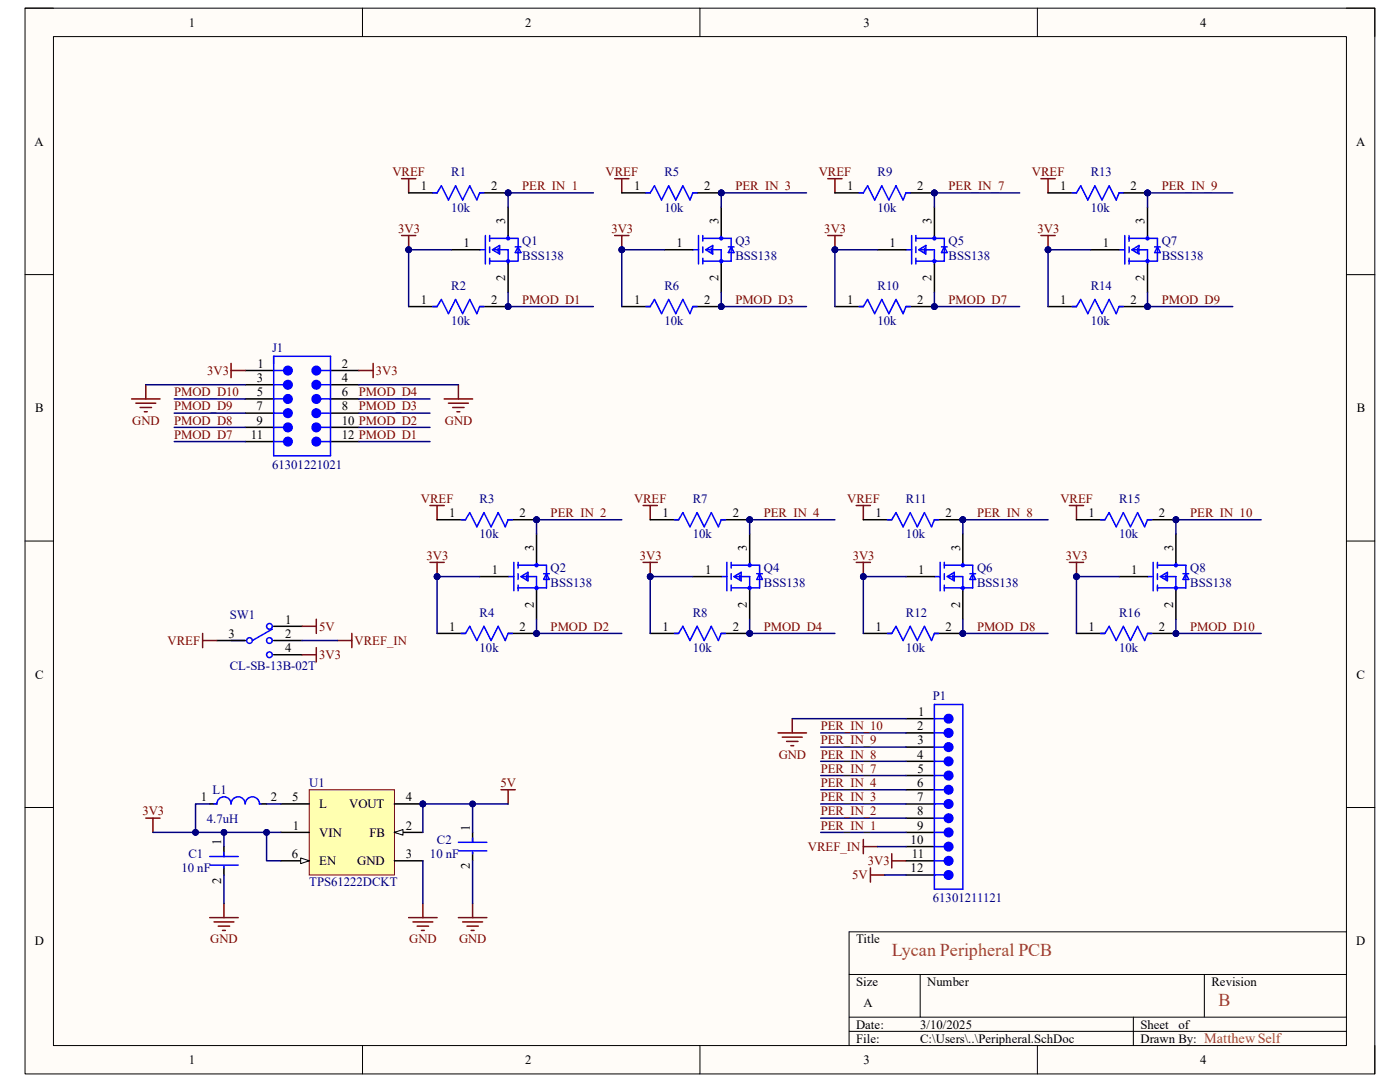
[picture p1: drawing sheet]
<svg xmlns="http://www.w3.org/2000/svg" width="279mm" height="216mm" viewBox="0 0 279 216" stroke-linecap="round" stroke-linejoin="round" font-family="sans-serif">
<path d="M5 1.6h269.4v212.7h-269.4z" fill-rule="evenodd" fill="#fffcf8"/>
<path d="M5 1.6h269.4v212.7h-269.4z" fill="none" stroke="#000" stroke-width=".2"/>
<path d="M10.7 7.3h258v201.3h-258z" fill-rule="evenodd" fill="#fffcf8"/>
<g fill="none" stroke="#000" stroke-width=".2">
<path d="M5 1.6h5.7M10.7 7.3h258v201.3h-258zM72.3 1.6v5.7M139.7 1.6v5.7M207 1.6v5.7M268.7 1.6h5.7v5.7M5 54.8h5.7M268.7 54.8h5.7M5 108h5.7M268.7 108h5.7M5 161.1h5.7M268.7 161.1h5.7"/>
<path d="M169.5 194.4h99.2M183.6 194.4v8.6M240.3 194.4v8.6M268.7 185.9h-99.2v22.7M72.3 208.6v5.7M139.7 208.6v5.7M169.5 203h99.2M169.5 205.8h99.2M207 208.6v5.7M226.2 203v5.6M274.4 208.6v5.7"/>
</g>
<g fill="none" stroke="#00f" stroke-width=".3">
<path d="M95.7 49.8h1.2M96.9 47v5.7M97.7 47v1.1M97.7 49.3v1.1M97.7 51.5v1.2M97.7 47.6h5.7v4.5h-5.7M98.3 49.8l1.4-.8v1.7zM98.6 49.8h2.8v2.9M99.4 49.5v.9M101.4 47v.6M102.8 49.3h1.2M103.4 49.3l.6 1.1h-1.2z"/>
<circle cx="101.4" cy="52.1" r=".28"/>
<circle cx="101.4" cy="47.6" r=".28"/>
</g>
<path d="M90.1 49.8h5.6M101.4 41.3v5.7M101.4 52.7v5.6" fill="none" stroke="#000" stroke-width=".3"/>
<path d="M80.1 47h2.9M81.6 47v2.8" fill="none" stroke="#800000" stroke-width=".3"/>
<circle cx="81.6" cy="49.8" r=".57" fill="#000080"/>
<circle cx="81.6" cy="49.8" r=".57" fill="none" stroke="#000080" stroke-width=".2"/>
<path d="M80.1 35.7h2.9M81.6 35.7v2.8M122.7 47h2.8M124.1 47v2.8" fill="none" stroke="#800000" stroke-width=".3"/>
<g fill="none" stroke="#00f" stroke-width=".3">
<path d="M138.3 49.8h1.1M139.4 47v5.7M140.3 47v1.1M140.3 49.3v1.1M140.3 51.5v1.2M140.3 47.6h5.6v4.5h-5.6M140.8 49.8l1.4-.8v1.7zM141.1 49.8h2.8v2.9M142 49.5v.9M143.9 47v.6M145.4 49.3h1.1M145.9 49.3l.6 1.1h-1.1z"/>
<circle cx="143.9" cy="47.6" r=".28"/>
<circle cx="143.9" cy="52.1" r=".28"/>
</g>
<path d="M132.6 49.8h5.7M143.9 41.3v5.7M143.9 52.7v5.6" fill="none" stroke="#000" stroke-width=".3"/>
<circle cx="124.1" cy="49.8" r=".57" fill="#000080"/>
<circle cx="124.1" cy="49.8" r=".57" fill="none" stroke="#000080" stroke-width=".2"/>
<path d="M122.7 35.7h2.8M124.1 35.7v2.8M165.2 47h2.8M166.6 47v2.8" fill="none" stroke="#800000" stroke-width=".3"/>
<g fill="none" stroke="#00f" stroke-width=".3">
<path d="M180.8 49.8h1.1M181.9 47v5.7M182.8 47v1.1M182.8 49.3v1.1M182.8 51.5v1.2M182.8 47.6h5.7v4.5h-5.7M183.4 49.8l1.4-.8v1.7zM183.6 49.8h2.9v2.9M184.5 49.6v.8M186.5 47v.6M187.9 49.3h1.1M188.5 49.3l.5 1.1h-1.1z"/>
<circle cx="186.5" cy="52.1" r=".28"/>
<circle cx="186.5" cy="47.6" r=".28"/>
</g>
<path d="M175.1 49.8h5.7M186.5 41.3v5.7M186.5 52.7v5.6" fill="none" stroke="#000" stroke-width=".3"/>
<circle cx="166.6" cy="49.8" r=".57" fill="#000080"/>
<circle cx="166.6" cy="49.8" r=".57" fill="none" stroke="#000080" stroke-width=".2"/>
<path d="M165.2 35.7h2.8M166.6 35.7v2.8M207.7 47h2.9M209.2 47v2.8" fill="none" stroke="#800000" stroke-width=".3"/>
<g fill="none" stroke="#00f" stroke-width=".3">
<path d="M223.3 49.8h1.2M224.5 47v5.7M225.3 47v1.1M225.3 49.3v1.1M225.3 51.5v1.2M225.3 47.6h5.7v4.5h-5.7M225.9 49.8l1.4-.8v1.7zM226.2 49.8h2.8v2.9M227 49.6v.8M229 47v.6M230.4 49.3h1.2M231 49.3l.6 1.1h-1.2z"/>
<circle cx="229" cy="52.1" r=".28"/>
<circle cx="229" cy="47.6" r=".28"/>
</g>
<path d="M217.7 49.8h5.6M229 41.3v5.7M229 52.7v5.6" fill="none" stroke="#000" stroke-width=".3"/>
<circle cx="209.2" cy="49.8" r=".57" fill="#000080"/>
<circle cx="209.2" cy="49.8" r=".57" fill="none" stroke="#000080" stroke-width=".2"/>
<path d="M207.7 35.7h2.9M209.2 35.7v2.8M85.8 112.2h2.8M87.2 112.2v2.9" fill="none" stroke="#800000" stroke-width=".3"/>
<g fill="none" stroke="#00f" stroke-width=".3">
<path d="M101.4 115.1h1.1M102.5 112.2v5.7M103.4 112.2v1.1M103.4 114.5v1.1M103.4 116.8v1.1M103.4 112.8h5.7v4.5h-5.7M104 115.1l1.4-.9v1.7zM104.2 115.1h2.9v2.8M105.1 114.8v.8M107.1 112.2v.6M108.5 114.5h1.1M109.1 114.5l.5 1.1h-1.1z"/>
<circle cx="107.1" cy="117.3" r=".28"/>
<circle cx="107.1" cy="112.8" r=".28"/>
</g>
<path d="M95.7 115.1h5.7M107.1 106.5v5.7M107.1 117.9v5.7" fill="none" stroke="#000" stroke-width=".3"/>
<circle cx="87.2" cy="115.1" r=".57" fill="#000080"/>
<circle cx="87.2" cy="115.1" r=".57" fill="none" stroke="#000080" stroke-width=".2"/>
<path d="M85.8 100.9h2.8M87.2 100.9v2.8M128.3 112.2h2.9M129.8 112.2v2.9" fill="none" stroke="#800000" stroke-width=".3"/>
<g fill="none" stroke="#00f" stroke-width=".3">
<path d="M143.9 115.1h1.2M145.1 112.2v5.7M145.9 112.2v1.1M145.9 114.5v1.1M145.9 116.8v1.1M145.9 112.8h5.7v4.5h-5.7M146.5 115.1l1.4-.9v1.7zM146.8 115.1h2.8v2.8M147.6 114.8v.8M149.6 112.2v.6M151 114.5h1.2M151.6 114.5l.6 1.1h-1.2z"/>
<circle cx="149.6" cy="112.8" r=".28"/>
<circle cx="149.6" cy="117.3" r=".28"/>
</g>
<path d="M138.3 115.1h5.6M149.6 106.5v5.7M149.6 117.9v5.7" fill="none" stroke="#000" stroke-width=".3"/>
<circle cx="129.8" cy="115.1" r=".57" fill="#000080"/>
<circle cx="129.8" cy="115.1" r=".57" fill="none" stroke="#000080" stroke-width=".2"/>
<path d="M128.3 100.9h2.9M129.8 100.9v2.8M170.9 112.2h2.8M172.3 112.2v2.9" fill="none" stroke="#800000" stroke-width=".3"/>
<g fill="none" stroke="#00f" stroke-width=".3">
<path d="M186.5 115.1h1.1M187.6 112.2v5.7M188.5 112.2v1.1M188.5 114.5v1.1M188.5 116.8v1.1M188.5 112.8h5.6v4.5h-5.6M189 115.1l1.4-.9v1.7zM189.3 115.1h2.9v2.8M190.2 114.8v.8M192.2 112.2v.6M193.6 114.5h1.1M194.1 114.5l.6 1.1h-1.1z"/>
<circle cx="192.1" cy="117.3" r=".28"/>
<circle cx="192.1" cy="112.8" r=".28"/>
</g>
<path d="M180.8 115.1h5.7M192.2 106.5v5.7M192.2 117.9v5.7" fill="none" stroke="#000" stroke-width=".3"/>
<circle cx="172.3" cy="115.1" r=".57" fill="#000080"/>
<circle cx="172.3" cy="115.1" r=".57" fill="none" stroke="#000080" stroke-width=".2"/>
<path d="M170.9 100.9h2.8M172.3 100.9v2.8M213.4 112.2h2.8M214.8 112.2v2.9" fill="none" stroke="#800000" stroke-width=".3"/>
<g fill="none" stroke="#00f" stroke-width=".3">
<path d="M229 115.1h1.1M230.1 112.2v5.7M231 112.2v1.1M231 114.5v1.1M231 116.8v1.1M231 112.8h5.7v4.5h-5.7M231.6 115.1l1.4-.9v1.7zM231.8 115.1h2.9v2.8M232.7 114.8v.8M234.7 112.2v.6M236.1 114.5h1.1M236.7 114.5l.5 1.1h-1.1z"/>
<circle cx="234.7" cy="112.8" r=".28"/>
<circle cx="234.7" cy="117.3" r=".28"/>
</g>
<path d="M223.3 115.1h5.7M234.7 106.5v5.7M234.7 117.9v5.7" fill="none" stroke="#000" stroke-width=".3"/>
<circle cx="214.8" cy="115.1" r=".57" fill="#000080"/>
<circle cx="214.8" cy="115.1" r=".57" fill="none" stroke="#000080" stroke-width=".2"/>
<g fill="none" stroke="#800000" stroke-width=".3">
<path d="M213.4 100.9h2.8M214.8 100.9v2.8M41.9 183.1h5.6M42.7 184h4M43.6 184.8h2.2M44.4 185.7h.6M44.7 180.3v2.8M81.6 183.1h5.6M82.4 184h4M83.3 184.8h2.2M84.1 185.7h.6M84.4 180.3v2.8"/>
<path d="M91.5 183.1h5.7M92.3 184h4M93.2 184.8h2.3M94 185.7h.6M94.3 180.3v2.8"/>
</g>
<circle cx="84.4" cy="160.4" r=".57" fill="#000080"/>
<circle cx="84.4" cy="160.4" r=".57" fill="none" stroke="#000080" stroke-width=".2"/>
<path d="M61.7 157.6h17v17h-17z" fill-rule="evenodd" fill="#ffffb0"/>
<path d="M61.7 157.6h17v17h-17z" fill="none" stroke="#800000" stroke-width=".2"/>
<path d="M56 166.1h5.7M78.7 166.1h5.7" fill="none" stroke="#000" stroke-width=".3"/>
<path d="M78.7 166.1l1.7-.6v1.2z" fill="#f8fcff"/>
<path d="M78.7 166.1l1.7-.6v1.2z" fill="none" stroke="#000" stroke-width=".2"/>
<path d="M78.7 171.8h5.7M78.7 160.4h5.7" fill="none" stroke="#000" stroke-width=".3"/>
<circle cx="84.4" cy="160.4" r=".57" fill="#000080"/>
<circle cx="84.4" cy="160.4" r=".57" fill="none" stroke="#000080" stroke-width=".2"/>
<path d="M56 160.4h5.7M56 171.8h5.7" fill="none" stroke="#000" stroke-width=".3"/>
<path d="M60 171.2l1.7 .6-1.7 .5z" fill="#f8fcff"/>
<path d="M60 171.2l1.7 .6-1.7 .5z" fill="none" stroke="#000" stroke-width=".2"/>
<path d="M100 157.6h2.8M101.4 157.6v2.8M29.1 163.3h2.8M30.5 163.3v2.8" fill="none" stroke="#800000" stroke-width=".3"/>
<path d="M180.8 146.2h5.7M180.8 143.4h5.7" fill="none" stroke="#000" stroke-width=".3"/>
<path d="M186.5 146.2h2" fill="none" stroke="#00f" stroke-width=".3"/>
<circle cx="189.3" cy="146.2" r=".85" fill="#00f"/>
<g fill="none" stroke="#00f" stroke-width=".3">
<path d="M186.5 143.4h2M186.5 149.1h2"/>
<circle cx="189.3" cy="146.2" r=".85"/>
</g>
<path d="M180.8 149.1h5.7" fill="none" stroke="#000" stroke-width=".3"/>
<circle cx="189.3" cy="149.1" r=".85" fill="#00f"/>
<g fill="none" stroke="#00f" stroke-width=".3">
<path d="M186.5 151.9h2"/>
<circle cx="189.3" cy="149.1" r=".85"/>
</g>
<path d="M180.8 151.9h5.7" fill="none" stroke="#000" stroke-width=".3"/>
<circle cx="189.3" cy="151.9" r=".85" fill="#00f"/>
<g fill="none" stroke="#00f" stroke-width=".3">
<path d="M186.5 154.7h2"/>
<circle cx="189.3" cy="151.9" r=".85"/>
</g>
<path d="M180.8 154.7h5.7" fill="none" stroke="#000" stroke-width=".3"/>
<circle cx="189.3" cy="154.8" r=".85" fill="#00f"/>
<g fill="none" stroke="#00f" stroke-width=".3">
<path d="M186.5 157.6h2"/>
<circle cx="189.3" cy="154.8" r=".85"/>
</g>
<path d="M180.8 157.6h5.7" fill="none" stroke="#000" stroke-width=".3"/>
<circle cx="189.3" cy="157.6" r=".85" fill="#00f"/>
<g fill="none" stroke="#00f" stroke-width=".3">
<path d="M186.5 160.4h2"/>
<circle cx="189.3" cy="157.6" r=".85"/>
</g>
<path d="M180.8 160.4h5.7" fill="none" stroke="#000" stroke-width=".3"/>
<circle cx="189.3" cy="160.4" r=".85" fill="#00f"/>
<g fill="none" stroke="#00f" stroke-width=".3">
<path d="M186.5 163.3h2"/>
<circle cx="189.3" cy="160.4" r=".85"/>
</g>
<path d="M180.8 163.3h5.7" fill="none" stroke="#000" stroke-width=".3"/>
<circle cx="189.3" cy="163.3" r=".85" fill="#00f"/>
<g fill="none" stroke="#00f" stroke-width=".3">
<path d="M186.5 166.1h2"/>
<circle cx="189.3" cy="163.3" r=".85"/>
</g>
<path d="M180.8 166.1h5.7" fill="none" stroke="#000" stroke-width=".3"/>
<circle cx="189.3" cy="166.1" r=".85" fill="#00f"/>
<g fill="none" stroke="#00f" stroke-width=".3">
<path d="M186.5 168.9h2"/>
<circle cx="189.3" cy="166.1" r=".85"/>
</g>
<path d="M180.8 168.9h5.7" fill="none" stroke="#000" stroke-width=".3"/>
<circle cx="189.3" cy="168.9" r=".85" fill="#00f"/>
<g fill="none" stroke="#00f" stroke-width=".3">
<path d="M186.5 171.8h2"/>
<circle cx="189.3" cy="168.9" r=".85"/>
</g>
<path d="M180.8 171.8h5.7" fill="none" stroke="#000" stroke-width=".3"/>
<circle cx="189.3" cy="171.8" r=".85" fill="#00f"/>
<g fill="none" stroke="#00f" stroke-width=".3">
<path d="M186.5 174.6h2"/>
<circle cx="189.3" cy="171.8" r=".85"/>
</g>
<path d="M180.8 174.6h5.7" fill="none" stroke="#000" stroke-width=".3"/>
<circle cx="189.3" cy="174.6" r=".85" fill="#00f"/>
<g fill="none" stroke="#00f" stroke-width=".3">
<path d="M186.5 140.6h5.7v36.8h-5.7z"/>
<circle cx="189.3" cy="174.6" r=".85"/>
</g>
<circle cx="189.3" cy="143.4" r=".85" fill="#00f"/>
<g fill="none" stroke="#00f" stroke-width=".3">
<path d="M54.6 76.8h2"/>
<circle cx="189.3" cy="143.4" r=".85"/>
</g>
<path d="M155.3 146.2h5.7M156.1 147.1h4M157 147.9h2.3M157.8 148.8h.6M158.1 143.4v2.8" fill="none" stroke="#800000" stroke-width=".3"/>
<path d="M48.9 76.8h5.7M48.9 73.9h5.7" fill="none" stroke="#000" stroke-width=".3"/>
<circle cx="57.5" cy="76.8" r=".85" fill="#00f"/>
<g fill="none" stroke="#00f" stroke-width=".3">
<path d="M54.6 73.9h2M64 76.8h2"/>
<circle cx="57.5" cy="76.8" r=".85"/>
</g>
<path d="M66 76.8h5.6M66 73.9h5.6" fill="none" stroke="#000" stroke-width=".3"/>
<circle cx="63.1" cy="76.8" r=".85" fill="#00f"/>
<g fill="none" stroke="#00f" stroke-width=".3">
<path d="M64 73.9h2"/>
<circle cx="63.1" cy="76.8" r=".85"/>
</g>
<circle cx="63.1" cy="73.9" r=".85" fill="#00f"/>
<g fill="none" stroke="#00f" stroke-width=".3">
<path d="M54.6 79.6h2"/>
<circle cx="63.1" cy="73.9" r=".85"/>
</g>
<path d="M48.9 79.6h5.7M66 79.6h5.6" fill="none" stroke="#000" stroke-width=".3"/>
<circle cx="57.5" cy="79.6" r=".85" fill="#00f"/>
<g fill="none" stroke="#00f" stroke-width=".3">
<path d="M64 79.6h2"/>
<circle cx="57.5" cy="79.6" r=".85"/>
</g>
<circle cx="63.1" cy="79.6" r=".85" fill="#00f"/>
<g fill="none" stroke="#00f" stroke-width=".3">
<path d="M54.6 82.4h2"/>
<circle cx="63.1" cy="79.6" r=".85"/>
</g>
<path d="M48.9 82.4h5.7M66 82.4h5.6" fill="none" stroke="#000" stroke-width=".3"/>
<circle cx="57.5" cy="82.4" r=".85" fill="#00f"/>
<g fill="none" stroke="#00f" stroke-width=".3">
<path d="M64 82.4h2"/>
<circle cx="57.5" cy="82.4" r=".85"/>
</g>
<circle cx="63.1" cy="82.4" r=".85" fill="#00f"/>
<g fill="none" stroke="#00f" stroke-width=".3">
<path d="M54.6 85.3h2"/>
<circle cx="63.1" cy="82.4" r=".85"/>
</g>
<path d="M48.9 85.3h5.7M66 85.3h5.6" fill="none" stroke="#000" stroke-width=".3"/>
<circle cx="57.5" cy="85.3" r=".85" fill="#00f"/>
<g fill="none" stroke="#00f" stroke-width=".3">
<path d="M64 85.3h2"/>
<circle cx="57.5" cy="85.3" r=".85"/>
</g>
<circle cx="63.1" cy="85.3" r=".85" fill="#00f"/>
<g fill="none" stroke="#00f" stroke-width=".3">
<path d="M54.6 88.1h2"/>
<circle cx="63.1" cy="85.3" r=".85"/>
</g>
<path d="M48.9 88.1h5.7M66 88.1h5.6" fill="none" stroke="#000" stroke-width=".3"/>
<circle cx="57.5" cy="88.1" r=".85" fill="#00f"/>
<g fill="none" stroke="#00f" stroke-width=".3">
<path d="M64 88.1h2"/>
<circle cx="57.5" cy="88.1" r=".85"/>
</g>
<circle cx="63.1" cy="88.1" r=".85" fill="#00f"/>
<g fill="none" stroke="#00f" stroke-width=".3">
<path d="M54.6 71.1h11.4v19.8h-11.4z"/>
<circle cx="63.1" cy="88.1" r=".85"/>
</g>
<circle cx="57.5" cy="73.9" r=".85" fill="#00f"/>
<g fill="none" stroke="#00f" stroke-width=".3">
<path d="M46.1 127.8h2.8M54.3 125.5l-3.9 2.3M41.9 170.9h5.6M41.9 172.6h5.6M42.7 160.4h.6a1.42 1.42 0 0 1 1.4-1.4 1.42 1.42 0 0 1 1.4 1.4 1.42 1.42 0 0 1 1.4-1.4 1.42 1.42 0 0 1 1.4 1.4 1.42 1.42 0 0 1 1.5-1.4 1.42 1.42 0 0 1 1.4 1.4h.3M44.7 170.1v.8M44.7 172.9v.3M91.5 168.1h5.6M91.5 169.8h5.6M94.3 167.2v.9M94.3 170.1v.2"/>
<circle cx="57.5" cy="73.9" r=".85"/>
<circle cx="49.8" cy="127.8" r=".57"/>
<circle cx="53.8" cy="130.6" r=".57"/>
<circle cx="53.8" cy="125" r=".57"/>
<circle cx="53.8" cy="127.8" r=".57"/>
</g>
<g fill="none" stroke="#800000" stroke-width=".3">
<path d="M26.3 79.6h5.6M29.1 76.8v2.8M46.1 72.5v2.9M46.1 73.9h2.8M71.6 73.9h2.9M74.5 72.5v2.9M88.6 79.6h5.7M91.5 76.8v2.8M27.1 80.5h4M28 81.3h2.2M28.8 82.2h.6M89.5 80.5h4"/>
<path d="M90.3 81.3h2.3M91.2 82.2h.6M40.4 126.4v2.8M40.4 127.8h2.9M60.3 125h2.8M60.3 130.6h2.8M63.1 123.6v2.8M63.1 129.2v2.9M67.4 127.8h2.8M70.2 126.4v2.8"/>
</g>
<path d="M43.3 127.8h5.6M54.6 125h5.7M54.6 130.6h5.7M54.6 127.8h5.7M41.9 160.4h1.4M44.7 168.9v2M44.7 172.9v1.7M51.8 160.4h1.4M94.3 166.1v2M94.3 170.1v1.7" fill="none" stroke="#000" stroke-width=".3"/>
<circle cx="101.4" cy="38.5" r=".57" fill="#000080"/>
<circle cx="101.4" cy="38.5" r=".57" fill="none" stroke="#000080" stroke-width=".2"/>
<path d="M81.6 38.5h5.6M95.7 38.5h5.7" fill="none" stroke="#000" stroke-width=".3"/>
<circle cx="101.4" cy="38.5" r=".57" fill="#000080"/>
<circle cx="101.4" cy="38.5" r=".57" fill="none" stroke="#000080" stroke-width=".2"/>
<path d="M86.4 38.5h.8l.9-1.4 1.4 2.8 1.4-2.8 1.4 2.8 1.4-2.8 1.5 2.8 .5-1.4h.9" fill="none" stroke="#00f" stroke-width=".3"/>
<circle cx="143.9" cy="38.5" r=".57" fill="#000080"/>
<circle cx="143.9" cy="38.5" r=".57" fill="none" stroke="#000080" stroke-width=".2"/>
<path d="M124.1 38.5h5.7M138.3 38.5h5.6" fill="none" stroke="#000" stroke-width=".3"/>
<circle cx="143.9" cy="38.5" r=".57" fill="#000080"/>
<circle cx="143.9" cy="38.5" r=".57" fill="none" stroke="#000080" stroke-width=".2"/>
<path d="M128.9 38.5h.9l.8-1.4 1.4 2.8 1.4-2.8 1.5 2.8 1.4-2.8 1.4 2.8 .6-1.4h.8" fill="none" stroke="#00f" stroke-width=".3"/>
<circle cx="186.5" cy="38.5" r=".57" fill="#000080"/>
<circle cx="186.5" cy="38.5" r=".57" fill="none" stroke="#000080" stroke-width=".2"/>
<path d="M166.6 38.5h5.7M180.8 38.5h5.7" fill="none" stroke="#000" stroke-width=".3"/>
<circle cx="186.5" cy="38.5" r=".57" fill="#000080"/>
<circle cx="186.5" cy="38.5" r=".57" fill="none" stroke="#000080" stroke-width=".2"/>
<path d="M171.4 38.5h.9l.8-1.4 1.5 2.8 1.4-2.8 1.4 2.8 1.4-2.8 1.4 2.8 .6-1.4h.9" fill="none" stroke="#00f" stroke-width=".3"/>
<circle cx="229" cy="38.5" r=".57" fill="#000080"/>
<circle cx="229" cy="38.5" r=".57" fill="none" stroke="#000080" stroke-width=".2"/>
<path d="M209.2 38.5h5.6M223.3 38.5h5.7" fill="none" stroke="#000" stroke-width=".3"/>
<circle cx="229" cy="38.5" r=".57" fill="#000080"/>
<circle cx="229" cy="38.5" r=".57" fill="none" stroke="#000080" stroke-width=".2"/>
<path d="M214 38.5h.8l.9-1.4 1.4 2.8 1.4-2.8 1.4 2.8 1.5-2.8 1.4 2.8 .5-1.4h.9" fill="none" stroke="#00f" stroke-width=".3"/>
<circle cx="101.4" cy="61.2" r=".57" fill="#000080"/>
<circle cx="101.4" cy="61.2" r=".57" fill="none" stroke="#000080" stroke-width=".2"/>
<path d="M81.6 61.2h5.6M95.7 61.2h5.7" fill="none" stroke="#000" stroke-width=".3"/>
<circle cx="101.4" cy="61.2" r=".57" fill="#000080"/>
<circle cx="101.4" cy="61.2" r=".57" fill="none" stroke="#000080" stroke-width=".2"/>
<path d="M86.4 61.2h.8l.9-1.4 1.4 2.8 1.4-2.8 1.4 2.8 1.4-2.8 1.5 2.8 .5-1.4h.9" fill="none" stroke="#00f" stroke-width=".3"/>
<circle cx="143.9" cy="61.2" r=".57" fill="#000080"/>
<circle cx="143.9" cy="61.2" r=".57" fill="none" stroke="#000080" stroke-width=".2"/>
<path d="M124.1 61.2h5.7M138.3 61.2h5.6" fill="none" stroke="#000" stroke-width=".3"/>
<circle cx="143.9" cy="61.2" r=".57" fill="#000080"/>
<circle cx="143.9" cy="61.2" r=".57" fill="none" stroke="#000080" stroke-width=".2"/>
<path d="M128.9 61.2h.9l.8-1.4 1.4 2.8 1.4-2.8 1.5 2.8 1.4-2.8 1.4 2.8 .6-1.4h.8" fill="none" stroke="#00f" stroke-width=".3"/>
<circle cx="186.5" cy="61.2" r=".57" fill="#000080"/>
<circle cx="186.5" cy="61.2" r=".57" fill="none" stroke="#000080" stroke-width=".2"/>
<path d="M166.6 61.2h5.7M180.8 61.2h5.7" fill="none" stroke="#000" stroke-width=".3"/>
<circle cx="186.5" cy="61.2" r=".57" fill="#000080"/>
<circle cx="186.5" cy="61.2" r=".57" fill="none" stroke="#000080" stroke-width=".2"/>
<path d="M171.4 61.2h.9l.8-1.4 1.5 2.8 1.4-2.8 1.4 2.8 1.4-2.8 1.4 2.8 .6-1.4h.9" fill="none" stroke="#00f" stroke-width=".3"/>
<circle cx="229" cy="61.2" r=".57" fill="#000080"/>
<circle cx="229" cy="61.2" r=".57" fill="none" stroke="#000080" stroke-width=".2"/>
<path d="M209.2 61.2h5.6M223.3 61.2h5.7" fill="none" stroke="#000" stroke-width=".3"/>
<circle cx="229" cy="61.2" r=".57" fill="#000080"/>
<circle cx="229" cy="61.2" r=".57" fill="none" stroke="#000080" stroke-width=".2"/>
<path d="M214 61.2h.8l.9-1.4 1.4 2.8 1.4-2.8 1.4 2.8 1.5-2.8 1.4 2.8 .5-1.4h.9" fill="none" stroke="#00f" stroke-width=".3"/>
<circle cx="107.1" cy="103.7" r=".57" fill="#000080"/>
<circle cx="107.1" cy="103.7" r=".57" fill="none" stroke="#000080" stroke-width=".2"/>
<path d="M87.2 103.7h5.7M101.4 103.7h5.7" fill="none" stroke="#000" stroke-width=".3"/>
<circle cx="107.1" cy="103.7" r=".57" fill="#000080"/>
<circle cx="107.1" cy="103.7" r=".57" fill="none" stroke="#000080" stroke-width=".2"/>
<path d="M92 103.7h.9l.8-1.4 1.5 2.8 1.4-2.8 1.4 2.8 1.4-2.8 1.4 2.8 .6-1.4h.9" fill="none" stroke="#00f" stroke-width=".3"/>
<circle cx="107.1" cy="126.4" r=".57" fill="#000080"/>
<circle cx="107.1" cy="126.4" r=".57" fill="none" stroke="#000080" stroke-width=".2"/>
<path d="M87.2 126.4h5.7M101.4 126.4h5.7" fill="none" stroke="#000" stroke-width=".3"/>
<circle cx="107.1" cy="126.4" r=".57" fill="#000080"/>
<circle cx="107.1" cy="126.4" r=".57" fill="none" stroke="#000080" stroke-width=".2"/>
<path d="M92 126.4h.9l.8-1.4 1.5 2.8 1.4-2.8 1.4 2.8 1.4-2.8 1.4 2.8 .6-1.4h.9" fill="none" stroke="#00f" stroke-width=".3"/>
<circle cx="149.6" cy="103.7" r=".57" fill="#000080"/>
<circle cx="149.6" cy="103.7" r=".57" fill="none" stroke="#000080" stroke-width=".2"/>
<path d="M129.8 103.7h5.6M143.9 103.7h5.7" fill="none" stroke="#000" stroke-width=".3"/>
<circle cx="149.6" cy="103.7" r=".57" fill="#000080"/>
<circle cx="149.6" cy="103.7" r=".57" fill="none" stroke="#000080" stroke-width=".2"/>
<path d="M134.6 103.7h.8l.9-1.4 1.4 2.8 1.4-2.8 1.4 2.8 1.5-2.8 1.4 2.8 .5-1.4h.9" fill="none" stroke="#00f" stroke-width=".3"/>
<circle cx="149.6" cy="126.4" r=".57" fill="#000080"/>
<circle cx="149.6" cy="126.4" r=".57" fill="none" stroke="#000080" stroke-width=".2"/>
<path d="M129.8 126.4h5.6M143.9 126.4h5.7" fill="none" stroke="#000" stroke-width=".3"/>
<circle cx="149.6" cy="126.4" r=".57" fill="#000080"/>
<circle cx="149.6" cy="126.4" r=".57" fill="none" stroke="#000080" stroke-width=".2"/>
<path d="M134.6 126.4h.8l.9-1.4 1.4 2.8 1.4-2.8 1.4 2.8 1.5-2.8 1.4 2.8 .5-1.4h.9" fill="none" stroke="#00f" stroke-width=".3"/>
<circle cx="192.1" cy="103.7" r=".57" fill="#000080"/>
<circle cx="192.1" cy="103.7" r=".57" fill="none" stroke="#000080" stroke-width=".2"/>
<path d="M172.3 103.7h5.7M186.5 103.7h5.7" fill="none" stroke="#000" stroke-width=".3"/>
<circle cx="192.1" cy="103.7" r=".57" fill="#000080"/>
<circle cx="192.1" cy="103.7" r=".57" fill="none" stroke="#000080" stroke-width=".2"/>
<path d="M177.1 103.7h.9l.8-1.4 1.4 2.8 1.5-2.8 1.4 2.8 1.4-2.8 1.4 2.8 .6-1.4h.8" fill="none" stroke="#00f" stroke-width=".3"/>
<circle cx="192.1" cy="126.4" r=".57" fill="#000080"/>
<circle cx="192.1" cy="126.4" r=".57" fill="none" stroke="#000080" stroke-width=".2"/>
<path d="M172.3 126.4h5.7M186.5 126.4h5.7" fill="none" stroke="#000" stroke-width=".3"/>
<circle cx="192.1" cy="126.4" r=".57" fill="#000080"/>
<circle cx="192.1" cy="126.4" r=".57" fill="none" stroke="#000080" stroke-width=".2"/>
<path d="M177.1 126.4h.9l.8-1.4 1.4 2.8 1.5-2.8 1.4 2.8 1.4-2.8 1.4 2.8 .6-1.4h.8" fill="none" stroke="#00f" stroke-width=".3"/>
<circle cx="234.7" cy="103.7" r=".57" fill="#000080"/>
<circle cx="234.7" cy="103.7" r=".57" fill="none" stroke="#000080" stroke-width=".2"/>
<path d="M214.8 103.7h5.7M229 103.7h5.7" fill="none" stroke="#000" stroke-width=".3"/>
<circle cx="234.7" cy="103.7" r=".57" fill="#000080"/>
<circle cx="234.7" cy="103.7" r=".57" fill="none" stroke="#000080" stroke-width=".2"/>
<path d="M219.6 103.7h.9l.9-1.4 1.4 2.8 1.4-2.8 1.4 2.8 1.4-2.8 1.4 2.8 .6-1.4h.9" fill="none" stroke="#00f" stroke-width=".3"/>
<circle cx="234.7" cy="126.4" r=".57" fill="#000080"/>
<circle cx="234.7" cy="126.4" r=".57" fill="none" stroke="#000080" stroke-width=".2"/>
<path d="M214.8 126.4h5.7M229 126.4h5.7" fill="none" stroke="#000" stroke-width=".3"/>
<circle cx="234.7" cy="126.4" r=".57" fill="#000080"/>
<circle cx="234.7" cy="126.4" r=".57" fill="none" stroke="#000080" stroke-width=".2"/>
<path d="M219.6 126.4h.9l.9-1.4 1.4 2.8 1.4-2.8 1.4 2.8 1.4-2.8 1.4 2.8 .6-1.4h.9" fill="none" stroke="#00f" stroke-width=".3"/>
<path d="M172.3 167.5v2.8M172.3 168.9h2.8M173.7 173.2v2.8M173.7 174.6h2.9M178 170.3v2.9M178 171.8h2.8" fill="none" stroke="#800000" stroke-width=".3"/>
<path d="M101.4 38.5v2.8" fill="none" stroke="#000080" stroke-width=".3"/>
<circle cx="101.4" cy="38.5" r=".57" fill="#000080"/>
<circle cx="101.4" cy="38.5" r=".57" fill="none" stroke="#000080" stroke-width=".2"/>
<path d="M101.4 38.5h17" fill="none" stroke="#000080" stroke-width=".3"/>
<circle cx="101.4" cy="38.5" r=".57" fill="#000080"/>
<circle cx="101.4" cy="38.5" r=".57" fill="none" stroke="#000080" stroke-width=".2"/>
<path d="M101.4 58.3v2.9h17" fill="none" stroke="#000080" stroke-width=".3"/>
<circle cx="101.4" cy="61.2" r=".57" fill="#000080"/>
<circle cx="101.4" cy="61.2" r=".57" fill="none" stroke="#000080" stroke-width=".2"/>
<path d="M81.6 49.8v11.4" fill="none" stroke="#000080" stroke-width=".3"/>
<circle cx="81.6" cy="49.8" r=".57" fill="#000080"/>
<circle cx="81.6" cy="49.8" r=".57" fill="none" stroke="#000080" stroke-width=".2"/>
<path d="M81.6 49.8h8.5" fill="none" stroke="#000080" stroke-width=".3"/>
<circle cx="81.6" cy="49.8" r=".57" fill="#000080"/>
<circle cx="81.6" cy="49.8" r=".57" fill="none" stroke="#000080" stroke-width=".2"/>
<path d="M143.9 58.3v2.9h17.1" fill="none" stroke="#000080" stroke-width=".3"/>
<circle cx="143.9" cy="61.2" r=".57" fill="#000080"/>
<circle cx="143.9" cy="61.2" r=".57" fill="none" stroke="#000080" stroke-width=".2"/>
<path d="M124.1 49.8v11.4" fill="none" stroke="#000080" stroke-width=".3"/>
<circle cx="124.1" cy="49.8" r=".57" fill="#000080"/>
<circle cx="124.1" cy="49.8" r=".57" fill="none" stroke="#000080" stroke-width=".2"/>
<path d="M124.1 49.8h8.5" fill="none" stroke="#000080" stroke-width=".3"/>
<circle cx="124.1" cy="49.8" r=".57" fill="#000080"/>
<circle cx="124.1" cy="49.8" r=".57" fill="none" stroke="#000080" stroke-width=".2"/>
<path d="M143.9 38.5v2.8" fill="none" stroke="#000080" stroke-width=".3"/>
<circle cx="143.9" cy="38.5" r=".57" fill="#000080"/>
<circle cx="143.9" cy="38.5" r=".57" fill="none" stroke="#000080" stroke-width=".2"/>
<path d="M143.9 38.5h17.1" fill="none" stroke="#000080" stroke-width=".3"/>
<circle cx="143.9" cy="38.5" r=".57" fill="#000080"/>
<circle cx="143.9" cy="38.5" r=".57" fill="none" stroke="#000080" stroke-width=".2"/>
<path d="M186.5 58.3v2.9h17" fill="none" stroke="#000080" stroke-width=".3"/>
<circle cx="186.5" cy="61.2" r=".57" fill="#000080"/>
<circle cx="186.5" cy="61.2" r=".57" fill="none" stroke="#000080" stroke-width=".2"/>
<path d="M166.6 49.8v11.4" fill="none" stroke="#000080" stroke-width=".3"/>
<circle cx="166.6" cy="49.8" r=".57" fill="#000080"/>
<circle cx="166.6" cy="49.8" r=".57" fill="none" stroke="#000080" stroke-width=".2"/>
<path d="M166.6 49.8h8.5" fill="none" stroke="#000080" stroke-width=".3"/>
<circle cx="166.6" cy="49.8" r=".57" fill="#000080"/>
<circle cx="166.6" cy="49.8" r=".57" fill="none" stroke="#000080" stroke-width=".2"/>
<path d="M186.5 38.5v2.8" fill="none" stroke="#000080" stroke-width=".3"/>
<circle cx="186.5" cy="38.5" r=".57" fill="#000080"/>
<circle cx="186.5" cy="38.5" r=".57" fill="none" stroke="#000080" stroke-width=".2"/>
<path d="M186.5 38.5h17" fill="none" stroke="#000080" stroke-width=".3"/>
<circle cx="186.5" cy="38.5" r=".57" fill="#000080"/>
<circle cx="186.5" cy="38.5" r=".57" fill="none" stroke="#000080" stroke-width=".2"/>
<path d="M229 58.3v2.9h17" fill="none" stroke="#000080" stroke-width=".3"/>
<circle cx="229" cy="61.2" r=".57" fill="#000080"/>
<circle cx="229" cy="61.2" r=".57" fill="none" stroke="#000080" stroke-width=".2"/>
<path d="M209.2 49.8v11.4" fill="none" stroke="#000080" stroke-width=".3"/>
<circle cx="209.2" cy="49.8" r=".57" fill="#000080"/>
<circle cx="209.2" cy="49.8" r=".57" fill="none" stroke="#000080" stroke-width=".2"/>
<path d="M209.2 49.8h8.5" fill="none" stroke="#000080" stroke-width=".3"/>
<circle cx="209.2" cy="49.8" r=".57" fill="#000080"/>
<circle cx="209.2" cy="49.8" r=".57" fill="none" stroke="#000080" stroke-width=".2"/>
<path d="M229 38.5v2.8" fill="none" stroke="#000080" stroke-width=".3"/>
<circle cx="229" cy="38.5" r=".57" fill="#000080"/>
<circle cx="229" cy="38.5" r=".57" fill="none" stroke="#000080" stroke-width=".2"/>
<path d="M229 38.5h17" fill="none" stroke="#000080" stroke-width=".3"/>
<circle cx="229" cy="38.5" r=".57" fill="#000080"/>
<circle cx="229" cy="38.5" r=".57" fill="none" stroke="#000080" stroke-width=".2"/>
<path d="M107.1 123.6v2.8h17" fill="none" stroke="#000080" stroke-width=".3"/>
<circle cx="107.1" cy="126.4" r=".57" fill="#000080"/>
<circle cx="107.1" cy="126.4" r=".57" fill="none" stroke="#000080" stroke-width=".2"/>
<path d="M87.2 115.1v11.3" fill="none" stroke="#000080" stroke-width=".3"/>
<circle cx="87.2" cy="115.1" r=".57" fill="#000080"/>
<circle cx="87.2" cy="115.1" r=".57" fill="none" stroke="#000080" stroke-width=".2"/>
<path d="M87.2 115.1h8.5" fill="none" stroke="#000080" stroke-width=".3"/>
<circle cx="87.2" cy="115.1" r=".57" fill="#000080"/>
<circle cx="87.2" cy="115.1" r=".57" fill="none" stroke="#000080" stroke-width=".2"/>
<path d="M107.1 103.7v2.8" fill="none" stroke="#000080" stroke-width=".3"/>
<circle cx="107.1" cy="103.7" r=".57" fill="#000080"/>
<circle cx="107.1" cy="103.7" r=".57" fill="none" stroke="#000080" stroke-width=".2"/>
<path d="M107.1 103.7h17" fill="none" stroke="#000080" stroke-width=".3"/>
<circle cx="107.1" cy="103.7" r=".57" fill="#000080"/>
<circle cx="107.1" cy="103.7" r=".57" fill="none" stroke="#000080" stroke-width=".2"/>
<path d="M149.6 123.6v2.8h17" fill="none" stroke="#000080" stroke-width=".3"/>
<circle cx="149.6" cy="126.4" r=".57" fill="#000080"/>
<circle cx="149.6" cy="126.4" r=".57" fill="none" stroke="#000080" stroke-width=".2"/>
<path d="M129.8 115.1v11.3" fill="none" stroke="#000080" stroke-width=".3"/>
<circle cx="129.8" cy="115.1" r=".57" fill="#000080"/>
<circle cx="129.8" cy="115.1" r=".57" fill="none" stroke="#000080" stroke-width=".2"/>
<path d="M129.8 115.1h8.5" fill="none" stroke="#000080" stroke-width=".3"/>
<circle cx="129.8" cy="115.1" r=".57" fill="#000080"/>
<circle cx="129.8" cy="115.1" r=".57" fill="none" stroke="#000080" stroke-width=".2"/>
<path d="M149.6 103.7v2.8" fill="none" stroke="#000080" stroke-width=".3"/>
<circle cx="149.6" cy="103.7" r=".57" fill="#000080"/>
<circle cx="149.6" cy="103.7" r=".57" fill="none" stroke="#000080" stroke-width=".2"/>
<path d="M149.6 103.7h17" fill="none" stroke="#000080" stroke-width=".3"/>
<circle cx="149.6" cy="103.7" r=".57" fill="#000080"/>
<circle cx="149.6" cy="103.7" r=".57" fill="none" stroke="#000080" stroke-width=".2"/>
<path d="M192.2 123.6v2.8h17" fill="none" stroke="#000080" stroke-width=".3"/>
<circle cx="192.1" cy="126.4" r=".57" fill="#000080"/>
<circle cx="192.1" cy="126.4" r=".57" fill="none" stroke="#000080" stroke-width=".2"/>
<path d="M172.3 115.1v11.3" fill="none" stroke="#000080" stroke-width=".3"/>
<circle cx="172.3" cy="115.1" r=".57" fill="#000080"/>
<circle cx="172.3" cy="115.1" r=".57" fill="none" stroke="#000080" stroke-width=".2"/>
<path d="M172.3 115.1h8.5" fill="none" stroke="#000080" stroke-width=".3"/>
<circle cx="172.3" cy="115.1" r=".57" fill="#000080"/>
<circle cx="172.3" cy="115.1" r=".57" fill="none" stroke="#000080" stroke-width=".2"/>
<path d="M192.2 103.7v2.8" fill="none" stroke="#000080" stroke-width=".3"/>
<circle cx="192.1" cy="103.7" r=".57" fill="#000080"/>
<circle cx="192.1" cy="103.7" r=".57" fill="none" stroke="#000080" stroke-width=".2"/>
<path d="M192.2 103.7h17" fill="none" stroke="#000080" stroke-width=".3"/>
<circle cx="192.1" cy="103.7" r=".57" fill="#000080"/>
<circle cx="192.1" cy="103.7" r=".57" fill="none" stroke="#000080" stroke-width=".2"/>
<path d="M234.7 123.6v2.8h17" fill="none" stroke="#000080" stroke-width=".3"/>
<circle cx="234.7" cy="126.4" r=".57" fill="#000080"/>
<circle cx="234.7" cy="126.4" r=".57" fill="none" stroke="#000080" stroke-width=".2"/>
<path d="M214.8 115.1v11.3" fill="none" stroke="#000080" stroke-width=".3"/>
<circle cx="214.8" cy="115.1" r=".57" fill="#000080"/>
<circle cx="214.8" cy="115.1" r=".57" fill="none" stroke="#000080" stroke-width=".2"/>
<path d="M214.8 115.1h8.5" fill="none" stroke="#000080" stroke-width=".3"/>
<circle cx="214.8" cy="115.1" r=".57" fill="#000080"/>
<circle cx="214.8" cy="115.1" r=".57" fill="none" stroke="#000080" stroke-width=".2"/>
<path d="M234.7 103.7v2.8" fill="none" stroke="#000080" stroke-width=".3"/>
<circle cx="234.7" cy="103.7" r=".57" fill="#000080"/>
<circle cx="234.7" cy="103.7" r=".57" fill="none" stroke="#000080" stroke-width=".2"/>
<path d="M234.7 103.7h17" fill="none" stroke="#000080" stroke-width=".3"/>
<circle cx="234.7" cy="103.7" r=".57" fill="#000080"/>
<circle cx="234.7" cy="103.7" r=".57" fill="none" stroke="#000080" stroke-width=".2"/>
<path d="M41.9 160.4h-2.9v5.7M53.2 160.4h2.8" fill="none" stroke="#000080" stroke-width=".3"/>
<circle cx="39" cy="166.1" r=".57" fill="#000080"/>
<circle cx="39" cy="166.1" r=".57" fill="none" stroke="#000080" stroke-width=".2"/>
<path d="M30.5 166.1h25.5" fill="none" stroke="#000080" stroke-width=".3"/>
<circle cx="53.2" cy="166.1" r=".57" fill="#000080"/>
<circle cx="53.2" cy="166.1" r=".57" fill="none" stroke="#000080" stroke-width=".2"/>
<circle cx="44.7" cy="166.1" r=".57" fill="#000080"/>
<circle cx="44.7" cy="166.1" r=".57" fill="none" stroke="#000080" stroke-width=".2"/>
<circle cx="39" cy="166.1" r=".57" fill="#000080"/>
<circle cx="39" cy="166.1" r=".57" fill="none" stroke="#000080" stroke-width=".2"/>
<path d="M53.2 166.1v5.7h2.8" fill="none" stroke="#000080" stroke-width=".3"/>
<circle cx="53.2" cy="166.1" r=".57" fill="#000080"/>
<circle cx="53.2" cy="166.1" r=".57" fill="none" stroke="#000080" stroke-width=".2"/>
<path d="M44.7 166.1v2.8" fill="none" stroke="#000080" stroke-width=".3"/>
<circle cx="44.7" cy="166.1" r=".57" fill="#000080"/>
<circle cx="44.7" cy="166.1" r=".57" fill="none" stroke="#000080" stroke-width=".2"/>
<path d="M44.7 174.6v5.7M84.4 160.4h9.9v5.7M84.4 171.8v8.5" fill="none" stroke="#000080" stroke-width=".3"/>
<circle cx="84.4" cy="160.4" r=".57" fill="#000080"/>
<circle cx="84.4" cy="160.4" r=".57" fill="none" stroke="#000080" stroke-width=".2"/>
<circle cx="94.3" cy="160.4" r=".57" fill="#000080"/>
<circle cx="94.3" cy="160.4" r=".57" fill="none" stroke="#000080" stroke-width=".2"/>
<path d="M84.4 160.4v5.7M94.3 171.8v8.5" fill="none" stroke="#000080" stroke-width=".3"/>
<circle cx="84.4" cy="160.4" r=".57" fill="#000080"/>
<circle cx="84.4" cy="160.4" r=".57" fill="none" stroke="#000080" stroke-width=".2"/>
<path d="M94.3 160.4h7.1" fill="none" stroke="#000080" stroke-width=".3"/>
<circle cx="94.3" cy="160.4" r=".57" fill="#000080"/>
<circle cx="94.3" cy="160.4" r=".57" fill="none" stroke="#000080" stroke-width=".2"/>
<g fill="none" stroke="#000080" stroke-width=".3">
<path d="M29.1 76.8h19.8M34.8 79.6h14.1M71.6 79.6h14.2M71.6 76.8h19.9M34.8 82.4h14.1M34.8 85.3h14.1M34.8 88.1h14.1M71.6 82.4h14.2M71.6 85.3h14.2M71.6 88.1h14.2M60.3 127.8h7.1M158.1 143.4h22.7"/>
<path d="M163.8 146.2h17M163.8 149.1h17M163.8 151.9h17M163.8 154.7h17M163.8 157.6h17M163.8 160.4h17M163.8 163.3h17M163.8 166.1h17M175.1 168.9h5.7M176.6 174.6h4.2"/>
</g>
<g font-size="3.6" fill="#b45f06">
<text x="178" y="190.8">Lycan Peripheral PCB</text>
<text x="243.2" y="200.7">B</text>
</g>
<g font-size="2.5">
<text x="37.7" y="5.3">1</text>
<text x="104.8" y="5.3">2</text>
<text x="172.3" y="5.3">3</text>
<text x="239.5" y="5.3">4</text>
<text x="6.9" y="29.1">A</text>
<text x="270.6" y="29.1">A</text>
<text x="84" y="37.9">1</text>
<text x="98" y="37.9">2</text>
<text x="126.5" y="37.9">1</text>
<text x="140.5" y="37.9">2</text>
<text x="169" y="37.9">1</text>
<text x="183" y="37.9">2</text>
<text x="211.6" y="37.9">1</text>
<text x="225.6" y="37.9">2</text>
<text x="100.8" y="44.7" transform="rotate(-90 100.8 44.7)">3</text>
<text x="143.4" y="44.7" transform="rotate(-90 143.4 44.7)">3</text>
<text x="185.9" y="44.7" transform="rotate(-90 185.9 44.7)">3</text>
<text x="228.4" y="44.7" transform="rotate(-90 228.4 44.7)">3</text>
<text x="92.5" y="49.3">1</text>
<text x="135" y="49.3">1</text>
<text x="177.5" y="49.3">1</text>
<text x="220.1" y="49.3">1</text>
<text x="100.8" y="56.1" transform="rotate(-90 100.8 56.1)">2</text>
<text x="143.4" y="56.1" transform="rotate(-90 143.4 56.1)">2</text>
<text x="185.9" y="56.1" transform="rotate(-90 185.9 56.1)">2</text>
<text x="228.4" y="56.1" transform="rotate(-90 228.4 56.1)">2</text>
<text x="84" y="60.6">1</text>
<text x="98" y="60.6">2</text>
<text x="126.5" y="60.6">1</text>
<text x="140.5" y="60.6">2</text>
<text x="169" y="60.6">1</text>
<text x="183" y="60.6">2</text>
<text x="211.6" y="60.6">1</text>
<text x="225.6" y="60.6">2</text>
<text x="51.3" y="76.2">3</text>
<text x="51.4" y="73.4">1</text>
<text x="68.2" y="76.2">4</text>
<text x="68.2" y="73.4">2</text>
<text x="7" y="82.3">B</text>
<text x="51.2" y="81.9">7</text>
<text x="51.2" y="79">5</text>
<text x="68.2" y="79">6</text>
<text x="68.2" y="81.9">8</text>
<text x="270.8" y="82.3">B</text>
<text x="50.1" y="87.5">11</text>
<text x="51.2" y="84.7">9</text>
<text x="68.2" y="84.7">10 PMOD_D2</text>
<text x="68.2" y="87.5">12 PMOD_D1</text>
<text x="89.7" y="103.2">1</text>
<text x="103.7" y="103.2">2</text>
<text x="132.2" y="103.2">1</text>
<text x="146.2" y="103.2">2</text>
<text x="174.7" y="103.2">1</text>
<text x="188.7" y="103.2">2</text>
<text x="217.3" y="103.2">1</text>
<text x="231.3" y="103.2">2</text>
<text x="106.5" y="109.9" transform="rotate(-90 106.5 109.9)">3</text>
<text x="149.1" y="109.9" transform="rotate(-90 149.1 109.9)">3</text>
<text x="191.6" y="109.9" transform="rotate(-90 191.6 109.9)">3</text>
<text x="234.1" y="109.9" transform="rotate(-90 234.1 109.9)">3</text>
<text x="98.2" y="114.5">1</text>
<text x="140.7" y="114.5">1</text>
<text x="183.2" y="114.5">1</text>
<text x="225.8" y="114.5">1</text>
<text x="56.9" y="124.4">1</text>
<text x="89.7" y="125.9">1</text>
<text x="103.7" y="125.9">2</text>
<text x="106.5" y="121.3" transform="rotate(-90 106.5 121.3)">2</text>
<text x="132.2" y="125.9">1</text>
<text x="146.2" y="125.9">2</text>
<text x="149.1" y="121.3" transform="rotate(-90 149.1 121.3)">2</text>
<text x="174.7" y="125.9">1</text>
<text x="188.7" y="125.9">2</text>
<text x="191.6" y="121.3" transform="rotate(-90 191.6 121.3)">2</text>
<text x="217.3" y="125.9">1</text>
<text x="231.3" y="125.9">2</text>
<text x="234.1" y="121.3" transform="rotate(-90 234.1 121.3)">2</text>
<text x="45.6" y="127.3">3</text>
<text x="56.9" y="130.1">4</text>
<text x="56.9" y="127.3">2</text>
<text x="7" y="135.4">C</text>
<text x="270.7" y="135.4">C</text>
<text x="183.2" y="142.9">1</text>
<text x="183" y="145.7">2</text>
<text x="183.1" y="148.5">3</text>
<text x="183" y="151.4">4</text>
<text x="183.1" y="154.2">5</text>
<text x="40" y="159.9">1</text>
<text x="54.1" y="159.9">2</text>
<text x="58.3" y="159.9">5</text>
<text x="63.7" y="161.3">L</text>
<text x="69.7" y="161.3">VOUT</text>
<text x="81" y="159.9">4</text>
<text x="183" y="157">6</text>
<text x="183" y="159.9">7</text>
<text x="58.5" y="165.5">1</text>
<text x="63.7" y="167">VIN</text>
<text x="73.7" y="167">FB</text>
<text x="81" y="165.5">2</text>
<text x="93.8" y="165.8" transform="rotate(-90 93.8 165.8)">1</text>
<text x="183" y="162.7">8</text>
<text x="183" y="165.5">9</text>
<text x="44.2" y="168.7" transform="rotate(-90 44.2 168.7)">1</text>
<text x="58.3" y="171.2">6</text>
<text x="63.7" y="172.6">EN</text>
<text x="71.3" y="172.6">GND</text>
<text x="81" y="171.2">3</text>
<text x="93.8" y="173.5" transform="rotate(-90 93.8 173.5)">2</text>
<text x="181.7" y="168.4">10</text>
<text x="181.9" y="171.2">11</text>
<text x="44.2" y="176.3" transform="rotate(-90 44.2 176.3)">2</text>
<text x="181.7" y="174">12</text>
<text x="6.9" y="188.6">D</text>
<text x="170.9" y="188.2">Title</text>
<text x="270.7" y="188.6">D</text>
<text x="170.9" y="196.7">Size</text>
<text x="185" y="196.7">Number</text>
<text x="241.8" y="196.7">Revision</text>
<text x="172.3" y="201">A</text>
<text x="170.9" y="205.2">Date:</text>
<text x="170.9" y="208.1">File:</text>
<text x="183.6" y="205.2">3/10/2025</text>
<text x="183.7" y="208.1">C:\Users\..\Peripheral.SchDoc</text>
<text x="227.6" y="205.2">Sheet</text>
<text x="227.6" y="208.1">Drawn By: Matthew Self</text>
<text x="235.2" y="205.2">of</text>
<text x="37.7" y="212.3">1</text>
<text x="104.8" y="212.3">2</text>
<text x="172.3" y="212.3">3</text>
<text x="239.5" y="212.3">4</text>
</g>
<g font-size="2.5" fill="#800000">
<text x="78.3" y="35.1">VREF</text>
<text x="120.9" y="35.1">VREF</text>
<text x="163.4" y="35.1">VREF</text>
<text x="206" y="35.1">VREF</text>
<text x="104.2" y="37.9">PER_IN_1</text>
<text x="146.8" y="37.9">PER_IN_3</text>
<text x="189.3" y="37.9">PER_IN_7</text>
<text x="231.9" y="37.9">PER_IN_9</text>
<text x="79.5" y="46.4">3V3</text>
<text x="122" y="46.4">3V3</text>
<text x="164.5" y="46.4">3V3</text>
<text x="207.1" y="46.4">3V3</text>
<text x="104.2" y="60.6">PMOD_D1</text>
<text x="146.8" y="60.6">PMOD_D3</text>
<text x="189.3" y="60.6">PMOD_D7</text>
<text x="231.9" y="60.6">PMOD_D9</text>
<text x="41.4" y="74.8">3V3</text>
<text x="75" y="74.8">3V3</text>
<text x="34.8" y="81.9">PMOD_D9</text>
<text x="34.8" y="79">PMOD_D10</text>
<text x="71.6" y="81.9">PMOD_D3</text>
<text x="71.6" y="79">PMOD_D4</text>
<text x="26.4" y="84.7">GND</text>
<text x="34.8" y="87.5">PMOD_D7</text>
<text x="34.8" y="84.7">PMOD_D8</text>
<text x="88.8" y="84.7">GND</text>
<text x="84" y="100.3">VREF</text>
<text x="126.5" y="100.3">VREF</text>
<text x="169.1" y="100.3">VREF</text>
<text x="211.6" y="100.3">VREF</text>
<text x="109.9" y="103.2">PER_IN_2</text>
<text x="152.4" y="103.2">PER_IN_4</text>
<text x="195" y="103.2">PER_IN_8</text>
<text x="237.5" y="103.2">PER_IN_10</text>
<text x="85.1" y="111.7">3V3</text>
<text x="127.7" y="111.7">3V3</text>
<text x="170.2" y="111.7">3V3</text>
<text x="212.7" y="111.7">3V3</text>
<text x="63.7" y="125.9">5V</text>
<text x="109.9" y="125.9">PMOD_D2</text>
<text x="152.4" y="125.9">PMOD_D4</text>
<text x="195" y="125.9">PMOD_D8</text>
<text x="237.5" y="125.9">PMOD_D10</text>
<text x="33.4" y="128.7">VREF</text>
<text x="63.7" y="131.5">3V3</text>
<text x="70.8" y="128.7">VREF_IN</text>
<text x="163.8" y="148.5">PER_IN_9</text>
<text x="163.8" y="145.7">PER_IN_10</text>
<text x="155.4" y="151.4">GND</text>
<text x="163.8" y="154.2">PER_IN_7</text>
<text x="163.8" y="151.4">PER_IN_8</text>
<text x="99.9" y="157">5V</text>
<text x="163.8" y="159.9">PER_IN_3</text>
<text x="163.8" y="157">PER_IN_4</text>
<text x="28.4" y="162.7">3V3</text>
<text x="163.8" y="162.7">PER_IN_2</text>
<text x="163.8" y="165.5">PER_IN_1</text>
<text x="161.2" y="169.8">VREF_IN</text>
<text x="173.2" y="172.6">3V3</text>
<text x="170.1" y="175.5">5V</text>
<text x="42" y="188.2">GND</text>
<text x="81.7" y="188.2">GND</text>
<text x="91.6" y="188.2">GND</text>
</g>
<g font-size="2.5" fill="#000080">
<text x="90" y="35.1">R1</text>
<text x="132.6" y="35.1">R5</text>
<text x="175.1" y="35.1">R9</text>
<text x="217.7" y="35.1">R13</text>
<text x="90" y="42.2">10k</text>
<text x="132.6" y="42.2">10k</text>
<text x="175.1" y="42.2">10k</text>
<text x="217.7" y="42.2">10k</text>
<text x="104.2" y="49">Q1</text>
<text x="104.2" y="51.8">BSS138</text>
<text x="146.8" y="49">Q3</text>
<text x="146.8" y="51.8">BSS138</text>
<text x="189.3" y="49">Q5</text>
<text x="189.3" y="51.8">BSS138</text>
<text x="231.9" y="49">Q7</text>
<text x="231.9" y="51.8">BSS138</text>
<text x="90" y="57.8">R2</text>
<text x="132.6" y="57.8">R6</text>
<text x="175.1" y="57.8">R10</text>
<text x="217.7" y="57.8">R14</text>
<text x="90" y="64.9">10k</text>
<text x="132.6" y="64.9">10k</text>
<text x="175.1" y="64.9">10k</text>
<text x="217.7" y="64.9">10k</text>
<text x="54.3" y="70.3">J1</text>
<text x="54.3" y="93.5">61301221021</text>
<text x="95.7" y="100.3">R3</text>
<text x="138.3" y="100.3">R7</text>
<text x="180.8" y="100.3">R11</text>
<text x="223.4" y="100.3">R15</text>
<text x="95.7" y="107.4">10k</text>
<text x="138.3" y="107.4">10k</text>
<text x="180.8" y="107.4">10k</text>
<text x="223.4" y="107.4">10k</text>
<text x="109.9" y="114.2">Q2</text>
<text x="109.9" y="117.1">BSS138</text>
<text x="152.4" y="114.2">Q4</text>
<text x="152.4" y="117.1">BSS138</text>
<text x="195" y="114.2">Q6</text>
<text x="195" y="117.1">BSS138</text>
<text x="237.5" y="114.2">Q8</text>
<text x="237.5" y="117.1">BSS138</text>
<text x="45.8" y="123.6">SW1</text>
<text x="95.7" y="123">R4</text>
<text x="138.3" y="123">R8</text>
<text x="180.8" y="123">R12</text>
<text x="223.4" y="123">R16</text>
<text x="95.7" y="130.1">10k</text>
<text x="138.3" y="130.1">10k</text>
<text x="180.8" y="130.1">10k</text>
<text x="223.4" y="130.1">10k</text>
<text x="45.8" y="133.8">CL-SB-13B-02T</text>
<text x="186.2" y="139.7">P1</text>
<text x="42.4" y="158.5">L1</text>
<text x="61.7" y="157">U1</text>
<text x="41.3" y="164.1">4.7uH</text>
<text x="37.6" y="171.2">C1</text>
<text x="85.8" y="171.2">10 nF</text>
<text x="87.2" y="168.4">C2</text>
<text x="36.2" y="174">10 nF</text>
<text x="61.7" y="176.9">TPS61222DCKT</text>
<text x="186.2" y="180">61301211121</text>
</g>
</svg>
